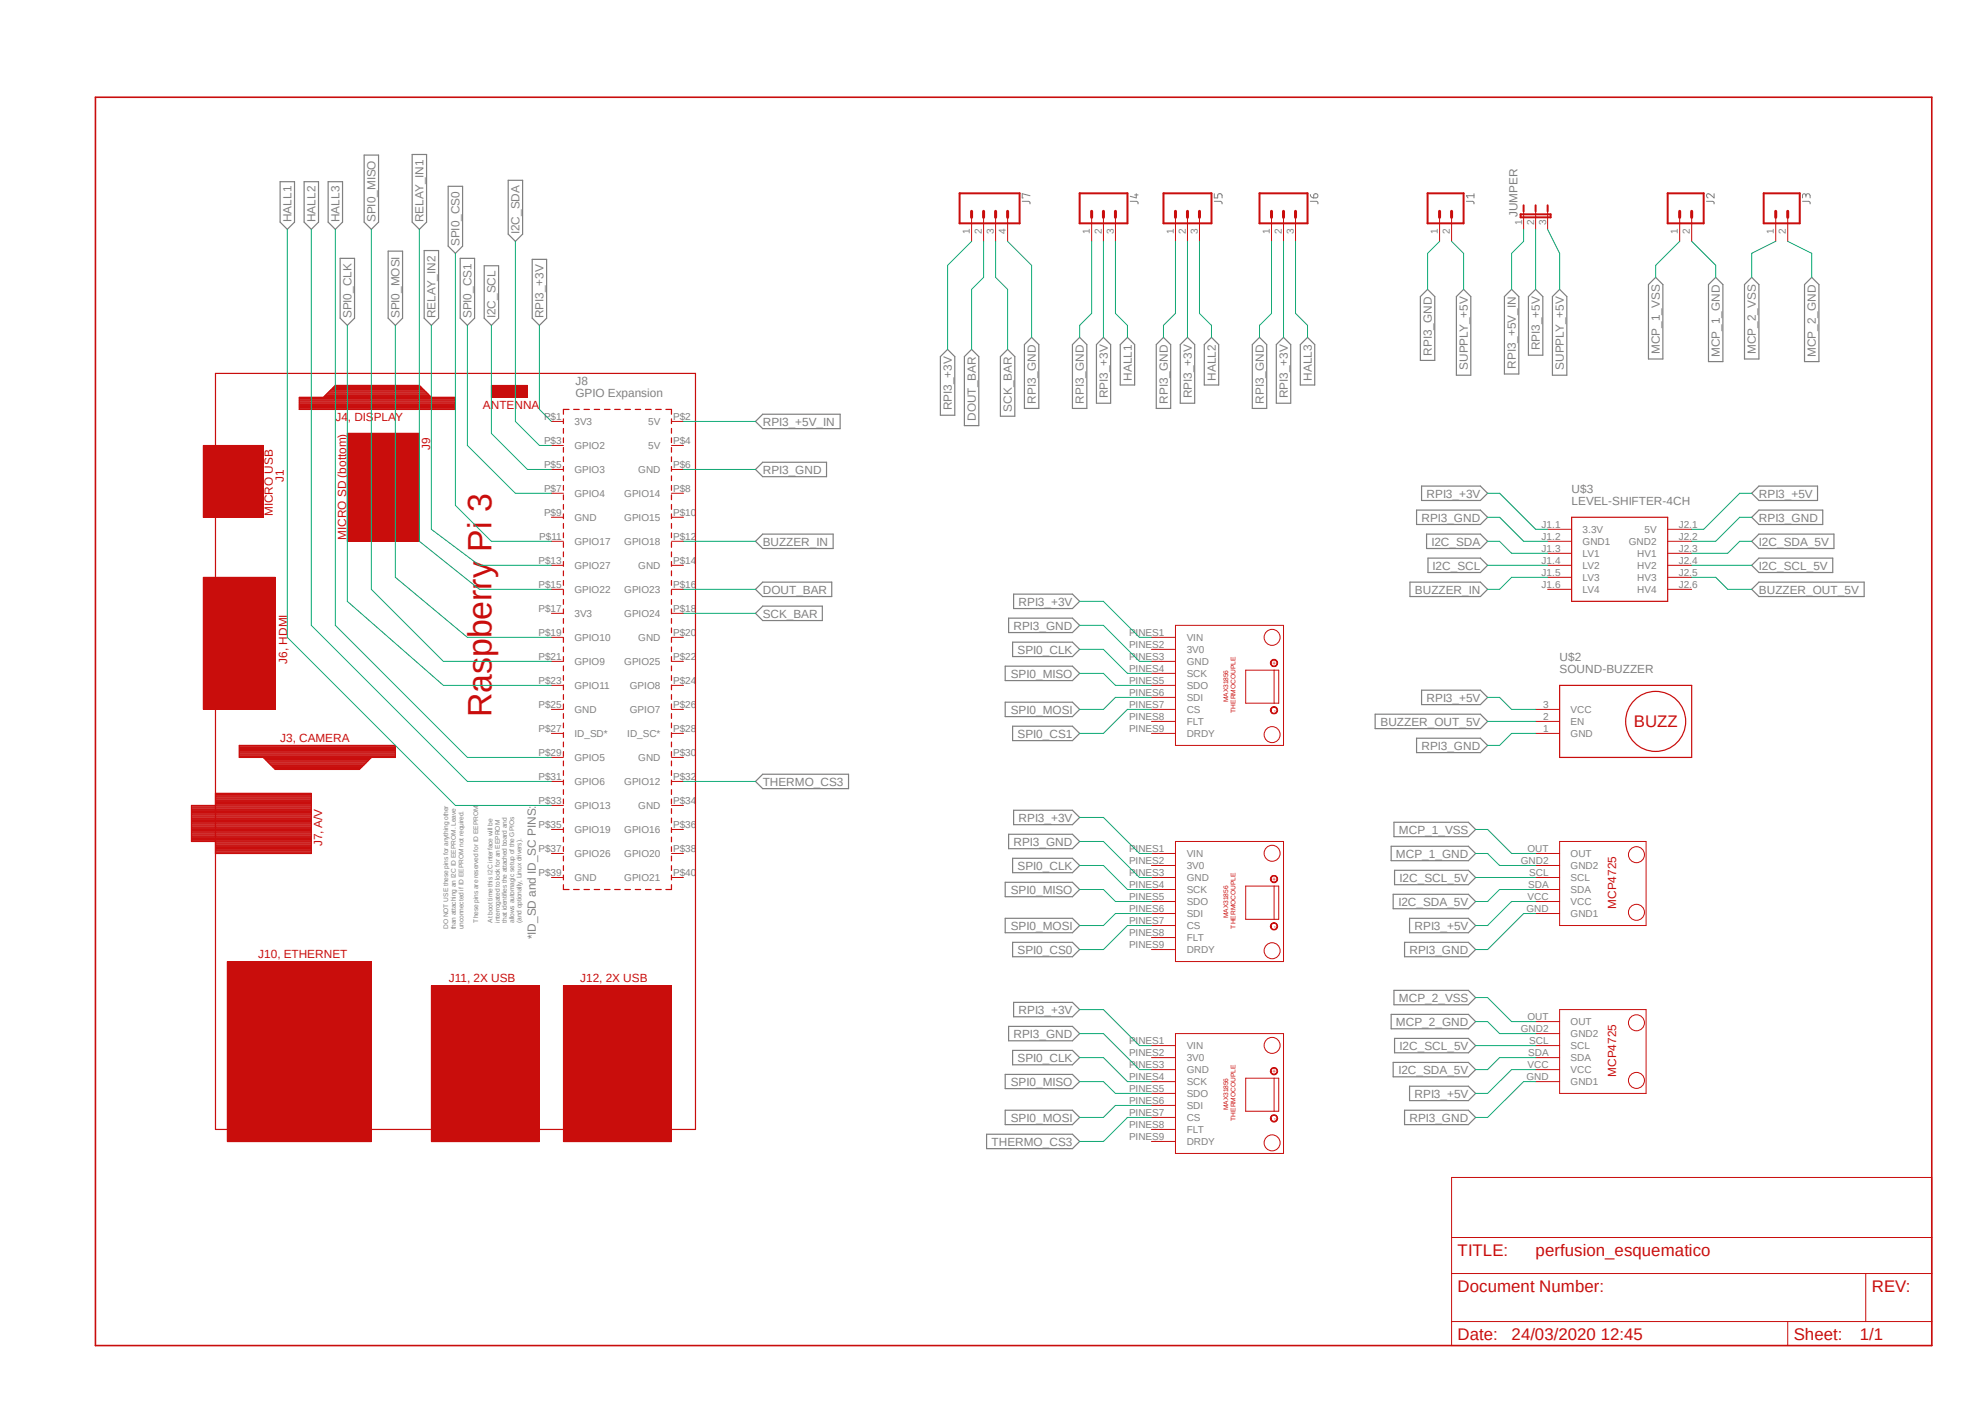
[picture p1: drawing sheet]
<svg xmlns="http://www.w3.org/2000/svg" width="420mm" height="297mm" viewBox="0 0 420 297" stroke-linecap="round" stroke-linejoin="round" font-family="sans-serif">
<path d="M19.6 20.3l389.4 264.9M409 20.3l-389.4 264.9" fill="none" stroke="#fff" stroke-width=".21"/>
<g fill="none" stroke="#808080" stroke-width=".21">
<path d="M216.3 42.6h1.3a.4 .4 0 0 1 .3 .5M217.9 41.4l-1.6-.4v.9h.2M239.1 42.6h1.3a.4 .4 0 0 1 .4 .5M240.1 41.2h.7M240.4 41v.9l-1.3-.4M256.9 42.6h1.5l.2 .5M256.9 41v.9h.7v-.6a.49 .49 0 0 1 .5-.3 .49 .49 0 0 1 .5 .3v.6M277.2 42.6h1.3a.4 .4 0 0 1 .3 .5M277.2 41.1a.72 .72 0 0 0 .8 .8M278.1 41a.47 .47 0 0 1 .7 .3 .47 .47 0 0 1-.4 .6h-.4v-.6zM310.3 42.6h1.2a.4 .4 0 0 1 .4 .5M311.9 41v.9"/>
<path d="M311.9 41.4h-1.6l.3 .5M361.1 42.6h1.2a.4 .4 0 0 1 .4 .5M362.7 41v.9l-.9-.8a.44 .44 0 0 0-.7 .1 .44 .44 0 0 0 .3 .7M381.4 42.6h1.2a.4 .4 0 0 1 .4 .5M382.1 41.4v-.2a.46 .46 0 0 1 .5-.2 .46 .46 0 0 1 .4 .4v.5M382.1 41.7v-.4a.36 .36 0 0 0-.4-.3 .36 .36 0 0 0-.3 .3v.6"/>
</g>
<g fill="none" stroke="#808080" stroke-width=".25">
<path d="M59.3 38.4h3v8.6l-1.5 1.5-1.5-1.5zM64.3 38.4h3.1v8.6l-1.5 1.5-1.6-1.5zM69.4 38.4h3.1v8.6l-1.5 1.5-1.6-1.5zM77 32.8h3.1v14.2l-1.5 1.5-1.6-1.5zM87.2 32.7h3.1v14.3l-1.6 1.5-1.5-1.5zM94.8 39.4h3.1v12.7l-1.5 1.5-1.6-1.5zM107.5 38.1h3.1v11.4l-1.5 1.6-1.6-1.6zM72 54.7h3v12.6l-1.5 1.5-1.5-1.5zM82.1 53.1h3.1v14.2l-1.5 1.5-1.6-1.5zM89.7 53h3.1v14.3l-1.5 1.5-1.6-1.5zM97.4 54.7h3v12.6l-1.5 1.5-1.5-1.5zM102.4 56.2h3.1v11.1l-1.5 1.5-1.6-1.5z"/>
<path d="M112.6 54.9h3.1v12.4l-1.6 1.5-1.5-1.5zM199 75.4l1.5-1.5 1.5 1.5v12.4h-3zM204 75.4l1.6-1.5 1.5 1.5v14.6h-3.1zM211.7 75.4l1.5-1.5 1.5 1.5v12.7h-3zM216.7 72.9l1.6-1.5 1.5 1.5v13.5h-3.1zM226.9 72.9l1.5-1.5 1.6 1.5v13.5h-3.1zM233.5 71.4l1.5 1.5v12.4h-3v-12.4zM238.5 71.4l1.6 1.5v8.5h-3.1v-8.5zM244.6 72.9l1.6-1.5 1.5 1.5v13.5h-3.1zM251.2 71.4l1.6 1.5v12.4h-3.1v-12.4zM254.8 72.9l1.5-1.5 1.6 1.5v8.5h-3.1zM265 72.9l1.5-1.5 1.5 1.5v13.5h-3z"/>
<path d="M270 72.9l1.6-1.5 1.5 1.5v12.4h-3.1zM275.1 72.9l1.5-1.5 1.6 1.5v8.5h-3.1zM300.5 62.7l1.5-1.5 1.6 1.5v13.5h-3.1zM308.1 62.7l1.6-1.5 1.5 1.5v16.7h-3.1zM318.3 62.7l1.5-1.5 1.6 1.5v16.4h-3.1zM323.4 62.7l1.5-1.5 1.5 1.5v12.4h-3zM328.5 62.7l1.5-1.5 1.5 1.5v16.7h-3zM348.8 60.2l1.5-1.5 1.5 1.5v15.7h-3zM361.5 60.2l1.5-1.5 1.5 1.5v16.3h-3zM369.1 60.2l1.5-1.5 1.6 1.5v15.7h-3.1zM381.8 60.2l1.5-1.5 1.6 1.5v16.3h-3.1zM159.9 99.3l1.5-1.5h13.5v3h-13.5z"/>
<path d="M159.9 89.2l1.5-1.6h16.4v3.1h-16.4zM159.9 114.5l1.5-1.5h14.9v3h-14.9zM299.7 107.9h13.5l1.5 1.5-1.5 1.6h-13.5zM300.8 102.8h12.4l1.5 1.6-1.5 1.5h-12.4zM301.8 113h11.4l1.5 1.5-1.5 1.5h-11.4zM302.1 118.1h11.1l1.5 1.5-1.5 1.5h-11.1zM370.6 104.4l1.6-1.6h12.4v3.1h-12.4zM370.6 114.5l1.6-1.5h15.8v3h-15.8zM372.2 107.9h13.5v3.1h-13.5l-1.6-1.6zM372.2 118.1h15.6v3h-15.6l-1.6-1.5zM159.9 129.8l1.5-1.6h12.6v3.1h-12.6zM161.4 123.1h14.6v3.1h-14.6l-1.5-1.5z"/>
<path d="M213.4 130.8h13.5l1.5 1.5-1.5 1.5h-13.5zM214.2 135.8h12.7l1.5 1.6-1.5 1.5h-12.7zM214.5 125.7h12.4l1.5 1.5-1.5 1.5h-12.4zM298.3 123.1h14.9l1.5 1.6-1.5 1.5h-14.9zM372.2 123.1h22.2v3.1h-22.2l-1.6-1.5zM212.7 140.9h14.2l1.5 1.6-1.5 1.5h-14.2zM212.7 148.5h14.2l1.5 1.6-1.5 1.5h-14.2zM214.2 153.6h12.7l1.5 1.6-1.5 1.5h-12.7zM291 151.1h22.2l1.5 1.5-1.5 1.5h-22.2zM299.7 156.2h13.5l1.5 1.5-1.5 1.5h-13.5zM300.8 146h12.4l1.5 1.5-1.5 1.6h-12.4zM159.9 165.3l1.5-1.5h18.1v3h-18.1z"/>
<path d="M213.4 176.5h13.5l1.5 1.5-1.5 1.5h-13.5zM214.5 171.4h12.4l1.5 1.5-1.5 1.6h-12.4zM294.3 179h16.4l1.5 1.6-1.5 1.5h-16.4zM294.9 173.9h15.8l1.5 1.6-1.5 1.5h-15.8zM212.7 194.3h14.2l1.5 1.5-1.5 1.5h-14.2zM212.7 186.6h14.2l1.5 1.6-1.5 1.5h-14.2zM214.2 199.3h12.7l1.5 1.6-1.5 1.5h-12.7zM214.2 181.6h12.7l1.5 1.5-1.5 1.5h-12.7zM294.8 189.2h15.9l1.5 1.5-1.5 1.5h-15.9zM295.1 184.1h15.6l1.5 1.5-1.5 1.6h-15.6zM297.2 199.3h13.5l1.5 1.6-1.5 1.5h-13.5zM298.2 194.3h12.5l1.5 1.5-1.5 1.5h-12.5z"/>
<path d="M213.4 217.1h13.5l1.5 1.6-1.5 1.5h-13.5zM214.5 212h12.4l1.5 1.6-1.5 1.5h-12.4zM294.3 214.6h16.4l1.5 1.5-1.5 1.5h-16.4zM294.9 209.5h15.8l1.5 1.5-1.5 1.6h-15.8zM295.1 219.7h15.6l1.5 1.5-1.5 1.5h-15.6zM208.7 239.9h18.2l1.5 1.6-1.5 1.5h-18.2zM212.7 234.9h14.2l1.5 1.5-1.5 1.5h-14.2zM212.7 227.3h14.2l1.5 1.5-1.5 1.5h-14.2zM214.2 222.2h12.7l1.5 1.5-1.5 1.6h-12.7zM294.8 224.7h15.9l1.5 1.6-1.5 1.5h-15.9zM297.2 234.9h13.5l1.5 1.5-1.5 1.5h-13.5zM298.2 229.8h12.5l1.5 1.5-1.5 1.5h-12.5z"/>
</g>
<g fill="none" stroke="#c90d0c" stroke-width=".21">
<path d="M116.7 89.2h2.5M116.7 94.2h2.5M116.7 99.3h2.5M142.1 89.2h2.5M142.1 94.2h2.5M142.1 99.3h2.5M116.7 104.4h2.5M116.7 109.4h2.5M116.7 114.5h2.5M116.7 119.6h2.5M142.1 104.4h2.5M142.1 109.4h2.5"/>
<path d="M142.1 114.5h2.5M142.1 119.6h2.5M116.7 124.7h2.5M116.7 129.8h2.5M116.7 134.8h2.5M116.7 139.9h2.5M142.1 124.7h2.5M142.1 129.8h2.5M142.1 134.8h2.5M142.1 139.9h2.5M116.7 145h2.5M116.7 150.1h2.5"/>
<path d="M116.7 155.2h2.5M142.1 145h2.5M142.1 150.1h2.5M142.1 155.2h2.5M116.7 160.2h2.5M116.7 165.3h2.5M116.7 170.4h2.5M116.7 175.5h2.5M142.1 160.2h2.5M142.1 165.3h2.5M142.1 170.4h2.5M142.1 175.5h2.5"/>
<path d="M116.7 180.6h2.5M116.7 185.6h2.5M142.1 180.6h2.5M142.1 185.6h2.5"/>
</g>
<g fill="none" stroke="#c90d0c" stroke-width=".25">
<path d="M63.3 84.1h33.1v2.5h-33.1zM63.3 86.4h33.1M63.3 86.2h33.1M63.3 86h33.1M63.3 85.8h33.1M63.3 85.6h33.1M63.3 85.4h33.1M63.3 85.2h33.1M63.3 85h33.1M63.3 84.8h33.1M63.3 84.7h33.1M63.3 84.5h33.1"/>
<path d="M63.3 84.3h33.1M68.4 84.1l2.6-2.6h17.7l2.6 2.6M68.6 83.9h22.5M68.8 83.7h22.1M69 83.5h21.7M69.2 83.3h21.4M69.3 83.1h21M69.6 82.9h20.6M69.7 82.8h20.3M69.9 82.5h19.9M70.1 82.4h19.5M70.3 82.2h19.1"/>
<path d="M70.5 82h18.7M70.7 81.8h18.3M70.9 81.6h17.9M119.2 88.6v1M119.2 90.6v1.1M119.2 92.6v1M119.2 94.7v1M119.2 96.6v1.1M119.2 98.7v1M120.4 86.6h-1.2v1M121.4 86.6h1.2M123.6 86.6h1.1"/>
<path d="M125.7 86.6h1.2M127.9 86.6h1.2M130 86.6h1.2M132.2 86.6h1.2M134.4 86.6h1.2M136.6 86.6h1.2M138.7 86.6h1.2M140.9 86.6h1.2v1M142.1 88.6v1M142.1 90.6v1.1M142.1 92.6v1M142.1 94.7v1"/>
<path d="M142.1 96.6v1.1M142.1 98.7v1M119.2 100.7v1M119.2 102.7v1M119.2 104.7v1M119.2 106.7v1M119.2 108.7v1M119.2 110.7v1.1M119.2 112.7v1M119.2 114.8v1M119.2 116.8v1M119.2 118.8v1"/>
<path d="M142.1 100.7v1M142.1 102.7v1M142.1 104.7v1M142.1 106.7v1M142.1 108.7v1M142.1 110.7v1.1M142.1 112.7v1M142.1 114.8v1M142.1 116.8v1M142.1 118.8v1M119.2 120.8v1M119.2 122.8v1"/>
<path d="M119.2 124.8v1M119.2 126.8v1M119.2 128.8v1M119.2 130.9v1M119.2 132.8v1.1M119.2 134.9v1M119.2 136.9v1M119.2 138.9v1M142.1 120.8v1M142.1 122.8v1M142.1 124.8v1M142.1 126.8v1"/>
<path d="M142.1 128.8v1M142.1 130.9v1M142.1 132.8v1.1M142.1 134.9v1M142.1 136.9v1M142.1 138.9v1M50.6 157.7h33.1v2.5h-5.1l-2.6 2.6h-17.7l-2.6-2.6h-5.1zM50.6 159.9h33.1M50.6 159.7h33.1M50.6 159.5h33.1M50.6 159.3h33.1M50.6 159.1h33.1"/>
<path d="M50.6 158.9h33.1M50.6 158.7h33.1M50.6 158.5h33.1M50.6 158.4h33.1M50.6 158.2h33.1M50.6 158h33.1M50.6 157.8h33.1M119.2 140.9v1M119.2 142.9v1M119.2 144.9v1M119.2 146.9v1.1M119.2 148.9v1"/>
<path d="M119.2 151v1M119.2 153v1M119.2 155v1M119.2 157v1M119.2 159v1M142.1 140.9v1M142.1 142.9v1M142.1 144.9v1M142.1 146.9v1.1M142.1 148.9v1M142.1 151v1M142.1 153v1"/>
<path d="M142.1 155v1M142.1 157v1M142.1 159v1M50.6 160.1h33.1M55.8 160.3h22.8M55.9 160.4h22.5M56.1 160.7h22.1M56.3 160.8h21.7M56.5 161h21.3M56.7 161.2h20.9M56.9 161.4h20.5M57.1 161.6h20.1"/>
<path d="M57.3 161.8h19.7M57.4 162h19.4M57.7 162.2h19M57.8 162.3h18.7M58 162.6h18.3M58.2 162.7h17.9M119.2 161v1M119.2 163v1M119.2 165v1M119.2 167v1.1M119.2 169v1.1M119.2 171.1v1"/>
<path d="M119.2 173.1v1M119.2 175.1v1M119.2 177.1v1M119.2 179.1v1M142.1 161v1M142.1 163v1M142.1 165v1M142.1 167v1.1M142.1 169v1.1M142.1 171.1v1M142.1 173.1v1M142.1 175.1v1"/>
<path d="M142.1 177.1v1M142.1 179.1v1M119.2 187.2v1h1.2M119.2 181.1v1M119.2 183.1v1M119.2 185.1v1M121.4 188.2h1.2M123.6 188.2h1.1M125.7 188.2h1.2M127.9 188.2h1.2M130 188.2h1.2M132.2 188.2h1.2"/>
<path d="M134.4 188.2h1.2M136.6 188.2h1.2M138.7 188.2h1.2M142.1 181.1v1M142.1 183.1v1M142.1 185.1v1M142.1 187.2v1h-1.2"/>
</g>
<path d="M43 94.2h12.7v15.3h-12.7z" fill-rule="evenodd" fill="#c90d0c"/>
<path d="M43 94.2h12.7v15.3h-12.7z" fill="none" stroke="#c90d0c" stroke-width=".21"/>
<path d="M43 122.1h15.3v28h-15.3z" fill-rule="evenodd" fill="#c90d0c"/>
<path d="M43 122.1h15.3v28h-15.3z" fill="none" stroke="#c90d0c" stroke-width=".21"/>
<g fill="none" stroke="#c90d0c" stroke-width=".25">
<path d="M40.5 177.8h25.4M40.5 177.6h25.4M40.5 177.4h25.4M40.5 177.2h25.4M40.5 177h25.4M40.5 176.8h25.4M40.5 176.6h25.4M40.5 176.4h25.4M40.5 176.2h25.4M40.5 176.1h25.4M40.5 175.9h25.4M40.5 175.7h25.4"/>
<path d="M40.5 175.5h25.4M40.5 175.3h25.4M40.5 175.1h25.4M40.5 174.9h25.4M40.5 174.7h25.4M40.5 174.5h25.4M40.5 174.3h25.4M40.5 174.2h25.4M40.5 173.9h25.4M40.5 173.8h25.4M40.5 173.6h25.4M40.5 173.4h25.4"/>
<path d="M40.5 173.2h25.4M40.5 173h25.4M40.5 172.8h25.4M40.5 172.6h25.4M40.5 172.4h25.4M40.5 172.3h25.4M40.5 172h25.4M40.5 171.9h25.4M40.5 171.7h25.4M40.5 171.5h25.4M40.5 171.3h25.4M40.5 171.1h25.4"/>
<path d="M40.5 170.9h25.4M40.5 170.7h25.4M40.5 170.5h25.4M45.6 179.9h20.3M45.6 179.7h20.3M45.6 179.5h20.3M45.6 179.3h20.3M45.6 179.1h20.3M45.6 178.9h20.3M45.6 178.7h20.3M45.6 178.5h20.3M45.6 178.4h20.3"/>
<path d="M45.6 178.1h20.3M45.6 170.3h20.3M45.6 170.1h20.3M45.6 170h20.3M45.6 169.8h20.3M45.6 169.6h20.3M45.6 169.4h20.3M45.6 169.2h20.3M45.6 169h20.3M45.6 168.8h20.3M45.6 168.6h20.3M45.6 168.4h20.3"/>
<path d="M45.6 168.2h20.3M45.6 168.1h20.3M65.9 178h-25.4v-7.6h5.1v-2.5h20.3v12.7h-20.3v-2.6M45.6 180.4h20.3M45.6 180.3h20.3M45.6 180h20.3"/>
</g>
<path d="M48.1 203.4h30.5v38.1h-30.5z" fill-rule="evenodd" fill="#c90d0c"/>
<path d="M48.1 203.4h30.5v38.1h-30.5z" fill="none" stroke="#c90d0c" stroke-width=".21"/>
<path d="M91.3 208.5h22.8v33h-22.8z" fill-rule="evenodd" fill="#c90d0c"/>
<path d="M91.3 208.5h22.8v33h-22.8z" fill="none" stroke="#c90d0c" stroke-width=".21"/>
<path d="M119.2 208.5h22.9v33h-22.9z" fill-rule="evenodd" fill="#c90d0c"/>
<path d="M119.2 208.5h22.9v33h-22.9z" fill="none" stroke="#c90d0c" stroke-width=".21"/>
<path d="M73.5 91.7h15.2v22.8h-15.2z" fill-rule="evenodd" fill="#c90d0c"/>
<path d="M73.5 91.7h15.2v22.8h-15.2z" fill="none" stroke="#c90d0c" stroke-width=".21"/>
<path d="M45.6 79h101.6v159.9h-101.6z" fill="none" stroke="#c90d0c" stroke-width=".25"/>
<path d="M104 81.5h7.6v2.6h-7.6z" fill-rule="evenodd" fill="#c90d0c"/>
<g fill="none" stroke="#c90d0c" stroke-width=".21">
<path d="M104 81.5h7.6v2.6h-7.6zM327.4 119.6h5.1M327.4 117.1h5.1M327.4 114.5h5.1M327.4 112h5.1M352.8 119.6h5.1M352.8 117.1h5.1M352.8 114.5h5.1M352.8 112h5.1M327.4 122.1h5.1M327.4 124.7h5.1M352.8 122.1h5.1"/>
<path d="M352.8 124.7h5.1M324.9 150.1h5.1M324.9 152.6h5.1M324.9 155.2h5.1M248.7 178h22.9v25.4h-22.9zM243.6 180.6h5.1M243.6 183.1h5.1M243.6 185.6h5.1M243.6 188.2h5.1M243.6 190.7h5.1M243.6 193.3h5.1M243.6 195.8h5.1"/>
<path d="M243.6 198.3h5.1M263.6 187.5h7v7h-7zM269.6 187.5v7"/>
</g>
<g fill="none" stroke="#c90d0c" stroke-width=".25">
<path d="M332.5 109.4h20.3v17.8h-20.3zM330 145h27.9v15.2h-27.9z"/>
<circle cx="350.3" cy="152.6" r="6.4"/>
</g>
<path d="M269.1 185.3a.78 .78 0 0 1 1.2 .3 .78 .78 0 0 1-.6 1.1 .78 .78 0 0 1-.9-.7h.1a.64 .64 0 0 1 .9-.6 .64 .64 0 0 1 .2 1.1 .64 .64 0 0 1-1-.3l-.1-.2h-.1z" fill-rule="evenodd" fill="#c90d0c"/>
<path d="M269.1 185.3a.78 .78 0 0 1 1.2 .3 .78 .78 0 0 1-.6 1.1 .78 .78 0 0 1-.9-.7h.1a.64 .64 0 0 1 .9-.6 .64 .64 0 0 1 .2 1.1 .64 .64 0 0 1-1-.3l-.1-.2h-.1z" fill="none" stroke="#c90d0c" stroke-width=".21"/>
<path d="M269.1 195.4a.78 .78 0 0 1 1.2 .3 .78 .78 0 0 1-.6 1 .78 .78 0 0 1-.9-.7h.1a.63 .63 0 0 1 .9-.6 .63 .63 0 0 1 .2 1 .63 .63 0 0 1-1-.2l-.1-.2h-.1z" fill-rule="evenodd" fill="#c90d0c"/>
<g fill="none" stroke="#c90d0c" stroke-width=".21">
<path d="M243.6 134.8h5.1M243.6 137.4h5.1M243.6 139.9h5.1M248.7 132.3h22.9v25.4h-22.9zM243.6 142.5h5.1M243.6 145h5.1M243.6 147.5h5.1M243.6 150.1h5.1M243.6 152.6h5.1M263.6 141.8h7v7h-7zM269.6 141.8v7M269.1 195.4a.78 .78 0 0 1 1.2 .3 .78 .78 0 0 1-.6 1 .78 .78 0 0 1-.9-.7h.1a.63 .63 0 0 1 .9-.6 .63 .63 0 0 1 .2 1 .63 .63 0 0 1-1-.2l-.1-.2h-.1z"/>
<path d="M243.6 200.9h5.1"/>
<circle cx="269.2" cy="180.5" r="1.69"/>
<circle cx="269.2" cy="201.1" r="1.69"/>
</g>
<path d="M269.1 139.7a.78 .78 0 0 1 1.2 .2 .78 .78 0 0 1-.6 1.1 .78 .78 0 0 1-.9-.7h.1a.64 .64 0 0 1 1-.6 .64 .64 0 0 1 .1 1.1 .64 .64 0 0 1-1-.3l-.1-.2h-.1z" fill-rule="evenodd" fill="#c90d0c"/>
<path d="M269.1 139.7a.78 .78 0 0 1 1.2 .2 .78 .78 0 0 1-.6 1.1 .78 .78 0 0 1-.9-.7h.1a.64 .64 0 0 1 1-.6 .64 .64 0 0 1 .1 1.1 .64 .64 0 0 1-1-.3l-.1-.2h-.1z" fill="none" stroke="#c90d0c" stroke-width=".21"/>
<path d="M269.1 149.6a.78 .78 0 0 1 1.2 .3 .78 .78 0 0 1-.6 1.1 .78 .78 0 0 1-.9-.8h.1a.64 .64 0 0 1 1-.5 .64 .64 0 0 1 .1 1.1 .64 .64 0 0 1-1-.3l-.1-.3h-.1z" fill-rule="evenodd" fill="#c90d0c"/>
<g fill="none" stroke="#c90d0c" stroke-width=".21">
<path d="M243.6 155.2h5.1M269.1 149.6a.78 .78 0 0 1 1.2 .3 .78 .78 0 0 1-.6 1.1 .78 .78 0 0 1-.9-.8h.1a.64 .64 0 0 1 1-.5 .64 .64 0 0 1 .1 1.1 .64 .64 0 0 1-1-.3l-.1-.3h-.1zM248.7 218.7h22.9v25.3h-22.9zM243.6 221.2h5.1M243.6 223.7h5.1M243.6 226.3h5.1M243.6 228.8h5.1M243.6 231.3h5.1M243.6 233.8h5.1M243.6 236.4h5.1M243.6 238.9h5.1M263.6 228.1h7v7h-7z"/>
<path d="M269.6 228.1v7"/>
<circle cx="269.2" cy="134.8" r="1.69"/>
<circle cx="269.2" cy="155.4" r="1.69"/>
</g>
<path d="M269.1 226a.78 .78 0 0 1 1.2 .2 .78 .78 0 0 1-.6 1.2 .78 .78 0 0 1-.9-.8h.1a.64 .64 0 0 1 .9-.5 .64 .64 0 0 1 .2 1 .64 .64 0 0 1-1-.2l-.1-.3h-.1z" fill-rule="evenodd" fill="#c90d0c"/>
<path d="M269.1 226a.78 .78 0 0 1 1.2 .2 .78 .78 0 0 1-.6 1.2 .78 .78 0 0 1-.9-.8h.1a.64 .64 0 0 1 .9-.5 .64 .64 0 0 1 .2 1 .64 .64 0 0 1-1-.2l-.1-.3h-.1z" fill="none" stroke="#c90d0c" stroke-width=".21"/>
<path d="M269.1 236a.78 .78 0 0 1 1.2 .2 .78 .78 0 0 1-.6 1.1 .78 .78 0 0 1-.9-.7h.1a.64 .64 0 0 1 .9-.6 .64 .64 0 0 1 .2 1.1 .64 .64 0 0 1-1-.2l-.1-.3h-.1z" fill-rule="evenodd" fill="#c90d0c"/>
<g fill="none" stroke="#c90d0c" stroke-width=".21">
<path d="M205.6 46v5.1M208.1 46v5.1M210.7 46v5.1M213.2 46v5.1M231 46v5.1M233.5 46v5.1M236 46v5.1M248.7 46v5.1M251.2 46v5.1M253.8 46v5.1M269 46v5.1M271.6 46v5.1"/>
<path d="M274.1 46v5.1M304.6 46v5.1M307.1 46v5.1M322.4 44.7v3.8M324.9 44.7v3.8M327.4 44.7v3.8M355.4 46v5.1M357.9 46v5.1M375.7 46v5.1M378.2 46v5.1M330 178h18.3v17.8h-18.3zM324.9 180.6h5.1"/>
<path d="M324.9 183.1h5.1M324.9 185.6h5.1M324.9 188.2h5.1M324.9 190.7h5.1M324.9 193.3h5.1M324.9 216.1h5.1M324.9 218.7h5.1M330 213.6h18.3v17.7h-18.3zM269.1 236a.78 .78 0 0 1 1.2 .2 .78 .78 0 0 1-.6 1.1 .78 .78 0 0 1-.9-.7h.1a.64 .64 0 0 1 .9-.6 .64 .64 0 0 1 .2 1.1 .64 .64 0 0 1-1-.2l-.1-.3h-.1zM324.9 221.2h5.1M324.9 223.7h5.1M324.9 226.3h5.1"/>
<path d="M324.9 228.8h5.1M243.6 241.5h5.1M307.1 249.1h101.6v35.5h-101.6zM307.1 269.4h101.6M307.1 279.6h101.6M307.1 261.8h101.6M378.2 279.6v5M394.8 269.4v10.2"/>
<circle cx="346.2" cy="180.8" r="1.69"/>
<circle cx="346.2" cy="193" r="1.69"/>
<circle cx="346.2" cy="216.4" r="1.69"/>
<circle cx="269.2" cy="221.1" r="1.69"/>
<circle cx="346.2" cy="228.6" r="1.69"/>
<circle cx="269.2" cy="241.8" r="1.69"/>
</g>
<path d="M203 40.9h12.7v6.3h-12.7zM228.4 40.9h10.1v6.3h-10.1zM246.2 40.9h10.1v6.3h-10.1zM266.5 40.9h10.1v6.3h-10.1zM302 40.9h7.7v6.3h-7.7zM321.7 45.3h6.4v.7h-6.4zM322.4 43.4v1.3M324.9 43.4v1.3M327.4 43.4v1.3M352.8 40.9h7.7v6.3h-7.7zM373.2 40.9h7.6v6.3h-7.6z" fill="none" stroke="#c90d0c" stroke-width=".42"/>
<g fill="none" stroke="#c90d0c" stroke-width=".64">
<path d="M205.6 44.7v1.3M208.1 44.7v1.3M210.7 44.7v1.3M213.2 44.7v1.3M231 44.7v1.3M233.5 44.7v1.3M236 44.7v1.3M248.7 44.7v1.3M251.2 44.7v1.3M253.8 44.7v1.3M269 44.7v1.3M271.6 44.7v1.3"/>
<path d="M274.1 44.7v1.3M304.6 44.7v1.3M307.1 44.7v1.3M355.4 44.7v1.3M357.9 44.7v1.3M375.7 44.7v1.3M378.2 44.7v1.3"/>
</g>
<path d="M20.2 20.6h388.5v264h-388.5z" fill="none" stroke="#c90d0c" stroke-width=".34"/>
<g fill="none" stroke="#0dab76" stroke-width=".21">
<path d="M60.8 48.5v86.3l35.6 35.6h20.3M65.9 48.5v83.8l33 33h17.8M71 48.5v83.8l27.9 27.9h17.8M78.6 48.5v76.2l15.2 15.2h22.9M88.7 48.5v66l12.7 10.2h15.3M96.4 53.6v53.3l7.6 7.6h12.7M109.1 51.1v38.1l5 5h2.6M205.6 51.1l-5.1 5v17.8M208.1 51.1v7.6l-2.5 2.5v12.7M210.7 51.1v7.6l2.5 2.5v12.7M213.2 51.1l5.1 5v15.3M231 51.1v15.2l-2.6 2.5v2.6"/>
<path d="M233.5 51.1v20.3M236 51.1v15.2l2.5 2.5v2.6M248.7 51.1v15.2l-2.5 2.5v2.6M251.2 51.1v20.3M253.8 51.1v15.2l2.5 2.5v2.6M269 51.1v15.2l-2.5 2.5v2.6M271.6 51.1v20.3M274.1 51.1v15.2l2.5 2.5v2.6M304.6 51.1l-2.6 2.5v7.6M307.1 51.1l2.6 2.5v7.6M322.4 48.5v2.6l-2.6 2.5v7.6M324.9 48.5v12.7"/>
<path d="M327.4 48.5l2.6 5.1v7.6M355.4 51.1l-5.1 5v2.6M357.9 51.1l5.1 5v2.6M375.7 51.1l-5.1 2.5v5.1M378.2 51.1l5.1 2.5v5.1M73.5 68.8v58.4l20.3 17.8h22.9M83.7 68.8v53.3l15.2 12.7h17.8M91.3 68.8v43.2l10.1 7.6h15.3M98.9 68.8v25.4l10.2 10.2h7.6M104 68.8v22.9l7.6 7.6h5.1M114.1 68.8v17.8l2.6 2.6M144.6 99.3h15.3"/>
<path d="M144.6 89.2h15.3M144.6 114.5h15.3M314.7 104.4h2.6l7.6 7.6h2.5M314.7 114.5h2.6l2.5 2.6h7.6M314.7 109.4h2.6l5.1 5.1h5M314.7 119.6h12.7M357.9 119.6h12.7M370.6 104.4h-2.5l-7.6 7.6h-2.6M370.6 109.4h-2.5l-5.1 5.1h-5.1M370.6 114.5h-2.5l-2.6 2.6h-7.6M144.6 124.7h15.3M144.6 129.8h15.3"/>
<path d="M228.4 132.3h5.1l7.6 7.6h2.5M228.4 127.2h5.1l7.6 7.6h2.5M228.4 137.4h5.1l5 5.1h5.1M327.4 122.1h-7.6l-2.5 2.6h-2.6M357.9 122.1h5.1l2.5 2.6h5.1M228.4 142.5h5.1l2.5 2.5h7.6M243.6 147.5h-7.6l-2.5 2.6h-5.1M243.6 150.1h-5.1l-5 5.1h-5.1M314.7 147.5h2.6l2.5 2.6h5.1M314.7 152.6h10.2M324.9 155.2h-5.1l-2.5 2.5h-2.6M144.6 165.3h15.3"/>
<path d="M228.4 178h5.1l7.6 7.6h2.5M228.4 172.9h5.1l7.6 7.7h2.5M312.2 175.5h2.5l5.1 5.1h5.1M228.4 188.2h5.1l2.5 2.5h7.6M228.4 183.1h5.1l5 5.1h5.1M243.6 193.3h-7.6l-2.5 2.5h-5.1M243.6 195.8h-5.1l-5 5.1h-5.1M312.2 185.6h12.7M312.2 180.6h2.5l2.6 2.5h7.6M324.9 188.2h-7.6l-2.6 2.5h-2.5M324.9 190.7h-5.1l-5.1 5.1h-2.5M324.9 193.3h-2.5l-7.7 7.6h-2.5"/>
<path d="M228.4 218.7h5.1l7.6 7.6h2.5M228.4 213.6h5.1l7.6 7.6h2.5M312.2 216.1h2.5l2.6 2.6h7.6M312.2 211h2.5l5.1 5.1h5.1M228.4 228.8h5.1l2.5 2.5h7.6M228.4 223.7h5.1l5 5.1h5.1M243.6 233.8h-7.6l-2.5 2.6h-5.1M243.6 236.4h-5.1l-5 5.1h-5.1M312.2 221.2h12.7M324.9 223.7h-7.6l-2.6 2.6h-2.5M324.9 226.3h-5.1l-5.1 5h-2.5M324.9 228.8h-2.5l-7.7 7.6h-2.5"/>
</g>
<text font-size="7.2" fill="#c90d0c" x="104" y="151.8" transform="rotate(-90 104 151.8)">Raspberry Pi 3</text>
<g font-size="3.6" fill="#c90d0c">
<text x="345.7" y="153.9">BUZZ</text>
<text x="308.4" y="265.6">TITLE:</text>
<text x="324.9" y="265.6">perfusion_esquematico</text>
<text x="308.4" y="273.2">Document Number:</text>
<text x="396" y="273.2">REV:</text>
<text x="308.4" y="283.4">Date:</text>
<text x="319.8" y="283.4">24/03/2020 12:45</text>
<text x="379.5" y="283.4">Sheet:</text>
<text x="393.5" y="283.4">1/1</text>
</g>
<g font-size="2.5" fill="#808080">
<text x="61.7" y="47" transform="rotate(-90 61.7 47)">HALL1</text>
<text x="66.8" y="47" transform="rotate(-90 66.8 47)">HALL2</text>
<text x="71.8" y="47" transform="rotate(-90 71.8 47)">HALL3</text>
<text x="79.5" y="47" transform="rotate(-90 79.5 47)">SPI0_MISO</text>
<text x="89.6" y="47" transform="rotate(-90 89.6 47)">RELAY_IN1</text>
<text x="321.1" y="46" transform="rotate(-90 321.1 46)">JUMPER</text>
<text x="97.2" y="52.1" transform="rotate(-90 97.2 52.1)">SPI0_CS0</text>
<text x="109.9" y="49.5" transform="rotate(-90 109.9 49.5)">I2C_SDA</text>
<text x="74.4" y="67.3" transform="rotate(-90 74.4 67.3)">SPI0_CLK</text>
<text x="84.5" y="67.3" transform="rotate(-90 84.5 67.3)">SPI0_MOSI</text>
<text x="92.2" y="67.3" transform="rotate(-90 92.2 67.3)">RELAY_IN2</text>
<text x="99.8" y="67.3" transform="rotate(-90 99.8 67.3)">SPI0_CS1</text>
<text x="104.9" y="67.3" transform="rotate(-90 104.9 67.3)">I2C_SCL</text>
<text x="115" y="67.3" transform="rotate(-90 115 67.3)">RPI3_+3V</text>
<text x="302.9" y="75.2" transform="rotate(-90 302.9 75.2)">RPI3_GND</text>
<text x="320.7" y="78" transform="rotate(-90 320.7 78)">RPI3_+5V_IN</text>
<text x="325.8" y="74.1" transform="rotate(-90 325.8 74.1)">RPI3_+5V</text>
<text x="351.2" y="74.9" transform="rotate(-90 351.2 74.9)">MCP_1_VSS</text>
<text x="363.9" y="75.5" transform="rotate(-90 363.9 75.5)">MCP_1_GND</text>
<text x="371.5" y="74.9" transform="rotate(-90 371.5 74.9)">MCP_2_VSS</text>
<text x="384.2" y="75.5" transform="rotate(-90 384.2 75.5)">MCP_2_GND</text>
<text x="121.8" y="81.5">J8</text>
<text x="239.4" y="80.6" transform="rotate(-90 239.4 80.6)">HALL1</text>
<text x="257.2" y="80.6" transform="rotate(-90 257.2 80.6)">HALL2</text>
<text x="277.5" y="80.6" transform="rotate(-90 277.5 80.6)">HALL3</text>
<text x="310.6" y="78.2" transform="rotate(-90 310.6 78.2)">SUPPLY_+5V</text>
<text x="330.9" y="78.2" transform="rotate(-90 330.9 78.2)">SUPPLY_+5V</text>
<text x="121.8" y="84.1">GPIO Expansion</text>
<text x="201.4" y="86.8" transform="rotate(-90 201.4 86.8)">RPI3_+3V</text>
<text x="206.5" y="89.1" transform="rotate(-90 206.5 89.1)">DOUT_BAR</text>
<text x="214.1" y="87.1" transform="rotate(-90 214.1 87.1)">SCK_BAR</text>
<text x="219.2" y="85.4" transform="rotate(-90 219.2 85.4)">RPI3_GND</text>
<text x="229.3" y="85.4" transform="rotate(-90 229.3 85.4)">RPI3_GND</text>
<text x="234.4" y="84.3" transform="rotate(-90 234.4 84.3)">RPI3_+3V</text>
<text x="247.1" y="85.4" transform="rotate(-90 247.1 85.4)">RPI3_GND</text>
<text x="252.1" y="84.3" transform="rotate(-90 252.1 84.3)">RPI3_+3V</text>
<text x="267.4" y="85.4" transform="rotate(-90 267.4 85.4)">RPI3_GND</text>
<text x="272.5" y="84.3" transform="rotate(-90 272.5 84.3)">RPI3_+3V</text>
<text x="161.4" y="90">RPI3_+5V_IN</text>
<text x="161.4" y="100.2">RPI3_GND</text>
<text x="301.8" y="105.3">RPI3_+3V</text>
<text x="332.5" y="106.9">LEVEL-SHIFTER-4CH</text>
<text x="332.5" y="104.4">U$3</text>
<text x="372.2" y="105.3">RPI3_+5V</text>
<text x="300.7" y="110.3">RPI3_GND</text>
<text x="372.2" y="110.3">RPI3_GND</text>
<text x="161.4" y="115.4">BUZZER_IN</text>
<text x="302.9" y="115.4">I2C_SDA</text>
<text x="372.2" y="115.4">I2C_SDA_5V</text>
<text x="161.4" y="125.6">DOUT_BAR</text>
<text x="299.4" y="125.6">BUZZER_IN</text>
<text x="303.1" y="120.5">I2C_SCL</text>
<text x="372.2" y="125.6">BUZZER_OUT_5V</text>
<text x="372.2" y="120.5">I2C_SCL_5V</text>
<text x="161.4" y="130.6">SCK_BAR</text>
<text x="215.5" y="128.1">RPI3_+3V</text>
<text x="214.4" y="133.2">RPI3_GND</text>
<text x="213.9" y="143.3">SPI0_MISO</text>
<text x="215.3" y="138.3">SPI0_CLK</text>
<text x="330" y="142.5">SOUND-BUZZER</text>
<text x="330" y="139.9">U$2</text>
<text x="301.8" y="148.4">RPI3_+5V</text>
<text x="213.9" y="151">SPI0_MOSI</text>
<text x="292.1" y="153.5">BUZZER_OUT_5V</text>
<text x="215.3" y="156">SPI0_CS1</text>
<text x="300.7" y="158.6">RPI3_GND</text>
<text x="161.4" y="166.2">THERMO_CS3</text>
<text x="215.5" y="173.8">RPI3_+3V</text>
<text x="214.4" y="178.9">RPI3_GND</text>
<text x="296" y="176.4">MCP_1_VSS</text>
<text x="215.3" y="184">SPI0_CLK</text>
<text x="295.4" y="181.4">MCP_1_GND</text>
<text x="213.9" y="189.1">SPI0_MISO</text>
<text x="295.9" y="191.6">I2C_SDA_5V</text>
<text x="296.1" y="186.5">I2C_SCL_5V</text>
<text x="213.9" y="196.7">SPI0_MOSI</text>
<text x="299.3" y="196.7">RPI3_+5V</text>
<text x="113.4" y="198.7" transform="rotate(-90 113.4 198.7)">*ID_SD and ID_SC PINS:</text>
<text x="215.3" y="201.8">SPI0_CS0</text>
<text x="298.2" y="201.8">RPI3_GND</text>
<text x="215.5" y="214.5">RPI3_+3V</text>
<text x="296" y="211.9">MCP_2_VSS</text>
<text x="214.4" y="219.5">RPI3_GND</text>
<text x="295.4" y="217">MCP_2_GND</text>
<text x="215.3" y="224.6">SPI0_CLK</text>
<text x="295.9" y="227.2">I2C_SDA_5V</text>
<text x="296.1" y="222.1">I2C_SCL_5V</text>
<text x="213.9" y="229.7">SPI0_MISO</text>
<text x="299.3" y="232.2">RPI3_+5V</text>
<text x="213.9" y="237.3">SPI0_MOSI</text>
<text x="298.2" y="237.3">RPI3_GND</text>
<text x="209.8" y="242.4">THERMO_CS3</text>
</g>
<g font-size="2.5" fill="#c90d0c">
<text x="71" y="89.2">J4, DISPLAY</text>
<text x="102.2" y="86.6">ANTENNA</text>
<text x="91" y="95.1" transform="rotate(-90 91 95.1)">J9</text>
<text x="60" y="102" transform="rotate(-90 60 102)">J1</text>
<text x="57.7" y="109.2" transform="rotate(-90 57.7 109.2)">MICRO USB</text>
<text x="73.2" y="114.1" transform="rotate(-90 73.2 114.1)">MICRO SD (bottom)</text>
<text x="60.8" y="140.4" transform="rotate(-90 60.8 140.4)">J6, HDMI</text>
<text x="59.3" y="156.9">J3, CAMERA</text>
<text x="68.2" y="179" transform="rotate(-90 68.2 179)">J7, A/V</text>
<text x="341.9" y="192.2" transform="rotate(-90 341.9 192.2)">MCP4725</text>
<text x="54.6" y="202.7">J10, ETHERNET</text>
<text x="95" y="207.7">J11, 2X USB</text>
<text x="122.7" y="207.7">J12, 2X USB</text>
<text x="341.9" y="227.8" transform="rotate(-90 341.9 227.8)">MCP4725</text>
</g>
<g font-size="2.1" fill="#808080">
<text x="322" y="47.5" transform="rotate(-90 322 47.5)">1</text>
<text x="324.6" y="47.5" transform="rotate(-90 324.6 47.5)">2</text>
<text x="327.1" y="47.5" transform="rotate(-90 327.1 47.5)">3</text>
<text x="205.2" y="49.5" transform="rotate(-90 205.2 49.5)">1</text>
<text x="207.7" y="49.5" transform="rotate(-90 207.7 49.5)">2</text>
<text x="210.3" y="49.5" transform="rotate(-90 210.3 49.5)">3</text>
<text x="212.8" y="49.5" transform="rotate(-90 212.8 49.5)">4</text>
<text x="230.6" y="49.5" transform="rotate(-90 230.6 49.5)">1</text>
<text x="233.1" y="49.5" transform="rotate(-90 233.1 49.5)">2</text>
<text x="235.7" y="49.5" transform="rotate(-90 235.7 49.5)">3</text>
<text x="248.4" y="49.5" transform="rotate(-90 248.4 49.5)">1</text>
<text x="250.9" y="49.5" transform="rotate(-90 250.9 49.5)">2</text>
<text x="253.4" y="49.5" transform="rotate(-90 253.4 49.5)">3</text>
<text x="268.7" y="49.5" transform="rotate(-90 268.7 49.5)">1</text>
<text x="271.2" y="49.5" transform="rotate(-90 271.2 49.5)">2</text>
<text x="273.8" y="49.5" transform="rotate(-90 273.8 49.5)">3</text>
<text x="304.2" y="49.5" transform="rotate(-90 304.2 49.5)">1</text>
<text x="306.8" y="49.5" transform="rotate(-90 306.8 49.5)">2</text>
<text x="355" y="49.5" transform="rotate(-90 355 49.5)">1</text>
<text x="357.5" y="49.5" transform="rotate(-90 357.5 49.5)">2</text>
<text x="375.3" y="49.5" transform="rotate(-90 375.3 49.5)">1</text>
<text x="377.9" y="49.5" transform="rotate(-90 377.9 49.5)">2</text>
<text x="115.1" y="88.8">P$1</text>
<text x="121.5" y="89.9">3V3</text>
<text x="137.2" y="89.9">5V</text>
<text x="142.4" y="88.8">P$2</text>
<text x="115.1" y="93.9">P$3</text>
<text x="121.5" y="95">GPIO2</text>
<text x="137.2" y="95">5V</text>
<text x="142.4" y="93.9">P$4</text>
<text x="115.1" y="98.9">P$5</text>
<text x="121.5" y="100.1">GPIO3</text>
<text x="135" y="100.1">GND</text>
<text x="142.4" y="98.9">P$6</text>
<text x="115.1" y="104">P$7</text>
<text x="121.5" y="105.2">GPIO4</text>
<text x="132.1" y="105.2">GPIO14</text>
<text x="142.4" y="104">P$8</text>
<text x="115.1" y="109.1">P$9</text>
<text x="121.5" y="110.2">GND</text>
<text x="132.1" y="110.2">GPIO15</text>
<text x="142.4" y="109.1">P$10</text>
<text x="326.2" y="111.6">J1.1</text>
<text x="334.9" y="112.7">3.3V</text>
<text x="347.9" y="112.7">5V</text>
<text x="355.2" y="111.6">J2.1</text>
<text x="113.9" y="119.3">P$13</text>
<text x="114.1" y="114.2">P$11</text>
<text x="121.5" y="115.3">GPIO17</text>
<text x="132.1" y="115.3">GPIO18</text>
<text x="142.4" y="114.2">P$12</text>
<text x="142.4" y="119.3">P$14</text>
<text x="326.2" y="119.3">J1.4</text>
<text x="326.2" y="116.7">J1.3</text>
<text x="326.2" y="114.2">J1.2</text>
<text x="334.9" y="117.8">LV1</text>
<text x="334.9" y="115.3">GND1</text>
<text x="344.6" y="115.3">GND2</text>
<text x="346.4" y="117.8">HV1</text>
<text x="355.2" y="119.3">J2.4</text>
<text x="355.2" y="116.7">J2.3</text>
<text x="355.2" y="114.2">J2.2</text>
<text x="113.9" y="124.3">P$15</text>
<text x="121.5" y="120.4">GPIO27</text>
<text x="121.5" y="125.4">GPIO22</text>
<text x="132.1" y="125.4">GPIO23</text>
<text x="135" y="120.4">GND</text>
<text x="142.4" y="124.3">P$16</text>
<text x="326.2" y="121.8">J1.5</text>
<text x="326.2" y="124.3">J1.6</text>
<text x="334.9" y="122.9">LV3</text>
<text x="334.9" y="120.4">LV2</text>
<text x="334.9" y="125.4">LV4</text>
<text x="346.4" y="125.4">HV4</text>
<text x="346.4" y="122.9">HV3</text>
<text x="346.4" y="120.4">HV2</text>
<text x="355.2" y="124.3">J2.6</text>
<text x="355.2" y="121.8">J2.5</text>
<text x="113.9" y="129.4">P$17</text>
<text x="121.5" y="130.5">3V3</text>
<text x="132.1" y="130.5">GPIO24</text>
<text x="142.4" y="129.4">P$18</text>
<text x="113.9" y="134.5">P$19</text>
<text x="121.5" y="135.6">GPIO10</text>
<text x="135" y="135.6">GND</text>
<text x="142.4" y="134.5">P$20</text>
<text x="238.9" y="134.5">PINES1</text>
<text x="238.9" y="137">PINES2</text>
<text x="251.1" y="135.6">VIN</text>
<text x="113.9" y="139.6">P$21</text>
<text x="121.5" y="140.7">GPIO9</text>
<text x="132.1" y="140.7">GPIO25</text>
<text x="142.4" y="139.6">P$22</text>
<text x="238.9" y="139.6">PINES3</text>
<text x="238.9" y="142.1">PINES4</text>
<text x="251.1" y="138.1">3V0</text>
<text x="251.1" y="140.7">GND</text>
<text x="251.1" y="143.2">SCK</text>
<text x="113.9" y="144.7">P$23</text>
<text x="113.9" y="149.7">P$25</text>
<text x="121.5" y="145.8">GPIO11</text>
<text x="133.3" y="145.8">GPIO8</text>
<text x="142.4" y="144.7">P$24</text>
<text x="142.4" y="149.7">P$26</text>
<text x="238.9" y="144.7">PINES5</text>
<text x="238.9" y="147.2">PINES6</text>
<text x="238.9" y="149.7">PINES7</text>
<text x="251.1" y="145.8">SDO</text>
<text x="251.1" y="148.3">SDI</text>
<text x="326.5" y="149.7">3</text>
<text x="113.9" y="154.8">P$27</text>
<text x="121.5" y="150.8">GND</text>
<text x="121.5" y="155.9">ID_SD*</text>
<text x="132.7" y="155.9">ID_SC*</text>
<text x="133.3" y="150.8">GPIO7</text>
<text x="142.4" y="154.8">P$28</text>
<text x="238.9" y="152.3">PINES8</text>
<text x="238.9" y="154.8">PINES9</text>
<text x="251.1" y="150.8">CS</text>
<text x="251.1" y="153.4">FLT</text>
<text x="251.1" y="155.9">DRDY</text>
<text x="326.5" y="152.3">2</text>
<text x="326.5" y="154.8">1</text>
<text x="332.3" y="150.8">VCC</text>
<text x="332.3" y="153.4">EN</text>
<text x="332.3" y="155.9">GND</text>
<text x="113.9" y="159.9">P$29</text>
<text x="121.5" y="161">GPIO5</text>
<text x="135" y="161">GND</text>
<text x="142.4" y="159.9">P$30</text>
<text x="113.9" y="165">P$31</text>
<text x="121.5" y="166.1">GPIO6</text>
<text x="132.1" y="166.1">GPIO12</text>
<text x="142.4" y="165">P$32</text>
<text x="113.9" y="170.1">P$33</text>
<text x="121.5" y="171.2">GPIO13</text>
<text x="135" y="171.2">GND</text>
<text x="142.4" y="170.1">P$34</text>
<text x="113.9" y="175.1">P$35</text>
<text x="121.5" y="176.2">GPIO19</text>
<text x="132.1" y="176.2">GPIO16</text>
<text x="142.4" y="175.1">P$36</text>
<text x="113.9" y="180.2">P$37</text>
<text x="113.9" y="185.3">P$39</text>
<text x="121.5" y="181.3">GPIO26</text>
<text x="132.1" y="181.3">GPIO20</text>
<text x="142.4" y="180.2">P$38</text>
<text x="142.4" y="185.3">P$40</text>
<text x="238.9" y="180.2">PINES1</text>
<text x="238.9" y="182.7">PINES2</text>
<text x="238.9" y="185.3">PINES3</text>
<text x="251.1" y="181.3">VIN</text>
<text x="251.1" y="183.9">3V0</text>
<text x="321.8" y="182.7">GND2</text>
<text x="323.2" y="180.2">OUT</text>
<text x="323.6" y="185.3">SCL</text>
<text x="332.3" y="181.3">OUT</text>
<text x="332.3" y="183.9">GND2</text>
<text x="121.5" y="186.4">GND</text>
<text x="132.1" y="186.4">GPIO21</text>
<text x="238.9" y="187.8">PINES4</text>
<text x="238.9" y="190.3">PINES5</text>
<text x="251.1" y="186.4">GND</text>
<text x="251.1" y="188.9">SCK</text>
<text x="251.1" y="191.5">SDO</text>
<text x="323.2" y="190.3">VCC</text>
<text x="323.3" y="187.8">SDA</text>
<text x="332.3" y="186.4">SCL</text>
<text x="332.3" y="188.9">SDA</text>
<text x="332.3" y="191.5">VCC</text>
<text x="238.9" y="192.9">PINES6</text>
<text x="238.9" y="195.4">PINES7</text>
<text x="238.9" y="197.9">PINES8</text>
<text x="251.1" y="194">SDI</text>
<text x="251.1" y="196.6">CS</text>
<text x="323" y="192.9">GND</text>
<text x="332.3" y="194">GND1</text>
<text x="238.9" y="200.5">PINES9</text>
<text x="251.1" y="199.1">FLT</text>
<text x="251.1" y="201.6">DRDY</text>
<text x="323.2" y="215.7">OUT</text>
<text x="238.9" y="220.8">PINES1</text>
<text x="251.1" y="222">VIN</text>
<text x="321.8" y="218.3">GND2</text>
<text x="323.6" y="220.8">SCL</text>
<text x="332.3" y="216.9">OUT</text>
<text x="332.3" y="219.4">GND2</text>
<text x="332.3" y="222">SCL</text>
<text x="238.9" y="223.4">PINES2</text>
<text x="238.9" y="225.9">PINES3</text>
<text x="251.1" y="224.5">3V0</text>
<text x="251.1" y="227">GND</text>
<text x="323.2" y="225.9">VCC</text>
<text x="323.3" y="223.4">SDA</text>
<text x="332.3" y="224.5">SDA</text>
<text x="332.3" y="227">VCC</text>
<text x="238.9" y="228.4">PINES4</text>
<text x="238.9" y="231">PINES5</text>
<text x="238.9" y="233.5">PINES6</text>
<text x="251.1" y="229.6">SCK</text>
<text x="251.1" y="232.1">SDO</text>
<text x="323" y="228.4">GND</text>
<text x="332.3" y="229.6">GND1</text>
<text x="238.9" y="236.1">PINES7</text>
<text x="238.9" y="238.6">PINES8</text>
<text x="251.1" y="234.6">SDI</text>
<text x="251.1" y="237.2">CS</text>
<text x="251.1" y="239.7">FLT</text>
<text x="238.9" y="241.1">PINES9</text>
<text x="251.1" y="242.2">DRDY</text>
</g>
<g font-size="1.4" fill="#c90d0c">
<text x="270.1" y="140.7" transform="rotate(-90 270.1 140.7)">+</text>
<text x="259.9" y="148.5" transform="rotate(-90 259.9 148.5)">MAX31856</text>
<text x="261.4" y="150.8" transform="rotate(-90 261.4 150.8)">THERMOCOUPLE</text>
<text x="270.2" y="150.5" transform="rotate(-90 270.2 150.5)">-</text>
<text x="270.1" y="186.3" transform="rotate(-90 270.1 186.3)">+</text>
<text x="259.9" y="194.2" transform="rotate(-90 259.9 194.2)">MAX31856</text>
<text x="261.4" y="196.5" transform="rotate(-90 261.4 196.5)">THERMOCOUPLE</text>
<text x="270.2" y="196.2" transform="rotate(-90 270.2 196.2)">-</text>
<text x="270.1" y="227" transform="rotate(-90 270.1 227)">+</text>
<text x="259.9" y="234.8" transform="rotate(-90 259.9 234.8)">MAX31856</text>
<text x="261.4" y="237.1" transform="rotate(-90 261.4 237.1)">THERMOCOUPLE</text>
<text x="270.2" y="236.9" transform="rotate(-90 270.2 236.9)">-</text>
</g>
<g font-size="1.4" fill="#808080">
<text x="94.8" y="196.6" transform="rotate(-90 94.8 196.6)">DO NOT USE these pins for anything other</text>
<text x="96.4" y="196.6" transform="rotate(-90 96.4 196.6)">than attaching an I2C ID EEPROM. Leave</text>
<text x="98" y="196.6" transform="rotate(-90 98 196.6)">unconnected if ID EEPROM not required.</text>
<text x="101.2" y="195.2" transform="rotate(-90 101.2 195.2)">These pins are reserved for ID EEPROM</text>
<text x="104.2" y="195.2" transform="rotate(-90 104.2 195.2)">At boot time this I2C interface will be</text>
<text x="105.7" y="195.2" transform="rotate(-90 105.7 195.2)">interrogated to look for an EEPROM</text>
<text x="107.3" y="195.2" transform="rotate(-90 107.3 195.2)">that identifies the attached board and</text>
<text x="108.8" y="195.2" transform="rotate(-90 108.8 195.2)">allows automagic setup of the GPIOs</text>
<text x="110.3" y="195.2" transform="rotate(-90 110.3 195.2)">(and optionally, Linux drivers).</text>
</g>
</svg>
